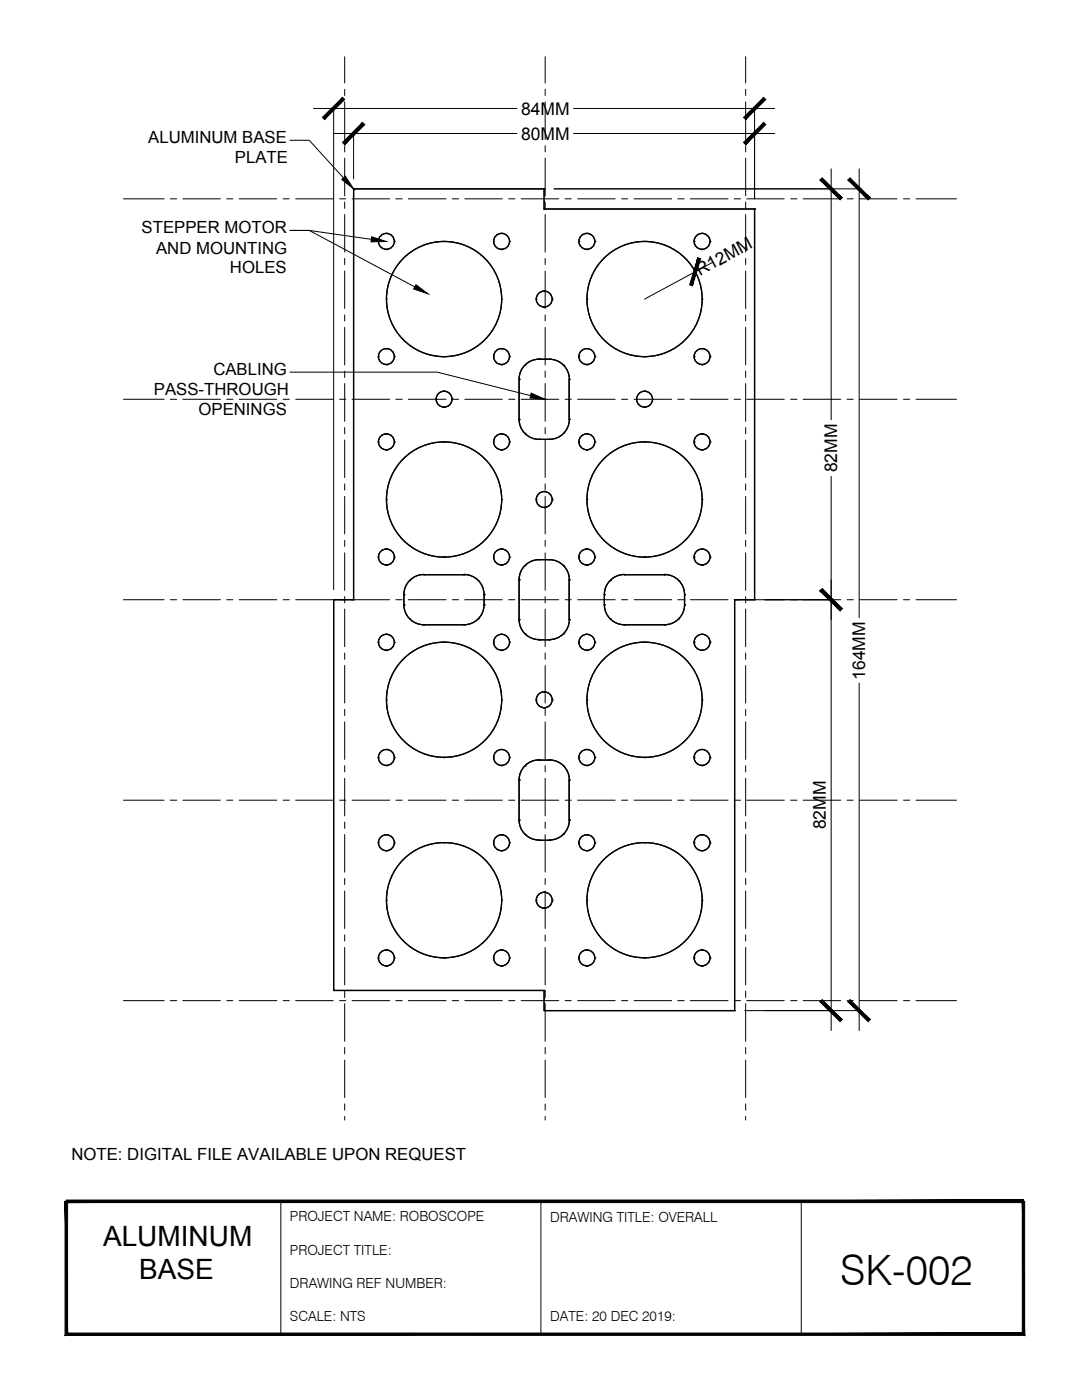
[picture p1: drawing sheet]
<svg xmlns="http://www.w3.org/2000/svg" width="216mm" height="279mm" viewBox="0 0 216 279" stroke-linecap="round" stroke-linejoin="round" font-family="sans-serif">
<!-- layer: Interactive Table (Rev 4 191218)|A-ANNO-CNTR -->
<g fill="none" stroke="#000" stroke-width=".2">
<path d="M68.8 11.3v5.3M68.8 17.8v1.3M108.8 11.3v5.3M108.8 17.8v1.3M148.8 11.3v5.3M148.8 17.8v1.3M24.6 39.7h8.2M34 39.7h1.2M36.5 39.7h7.5M45.2 39.7h1.3M47.7 39.7h7.5M56.5 39.7h1.2"/>
<path d="M59 39.7h7.5M67.8 39.7h1.2M68.8 20.3v7.5M68.8 29.1v1.2M68.8 31.6v7.5M70.3 39.7h7.5M79 39.7h1.2M81.5 39.7h7.5M90.2 39.7h1.3M92.7 39.7h7.5M101.5 39.7h1.2M104 39.7h7.5"/>
<path d="M108.8 20.3v7.5M108.8 29.1v1.2M108.8 31.6v7.5M112.8 39.7h1.2M115.3 39.7h7.5M124 39.7h1.3M126.5 39.7h7.5M135.2 39.7h1.3M137.7 39.7h7.6M146.5 39.7h1.3M148.8 20.3v7.5M148.8 29.1v1.2"/>
<path d="M148.8 31.6v7.5M149 39.7h7.5M157.8 39.7h1.2M160.3 39.7h7.5M169 39.7h1.3M171.5 39.7h7.5M180.3 39.7h1.2M182.8 39.7h8.1M68.8 40.3v1.3M68.8 42.8v7.5M68.8 51.6v1.2M68.8 54.1v7.5"/>
<path d="M108.8 40.3v1.3M108.8 42.8v7.5M108.8 51.6v1.2M108.8 54.1v7.5M148.8 40.3v1.3M148.8 42.8v7.5M148.8 51.6v1.2M148.8 54.1v7.5M24.6 79.7h8.2M34 79.7h1.2M36.5 79.7h7.5M45.2 79.7h1.3"/>
<path d="M47.7 79.7h7.5M56.5 79.7h1.2M59 79.7h7.5M67.8 79.7h1.2M68.8 62.8v1.3M68.8 65.3v7.5M68.8 74.1v1.2M68.8 76.6v7.5M70.3 79.7h7.5M79 79.7h1.2M81.5 79.7h7.5M90.2 79.7h1.3"/>
<path d="M92.7 79.7h7.5M101.5 79.7h1.2M104 79.7h7.5M108.8 62.8v1.3M108.8 65.3v7.5M108.8 74.1v1.2M108.8 76.6v7.5M112.8 79.7h1.2M115.3 79.7h7.5M124 79.7h1.3M126.5 79.7h7.5M135.2 79.7h1.3"/>
<path d="M137.7 79.7h7.6M146.5 79.7h1.3M148.8 62.8v1.3M148.8 65.3v7.5M148.8 74.1v1.2M148.8 76.6v7.5M149 79.7h7.5M157.8 79.7h1.2M160.3 79.7h7.5M169 79.7h1.3M171.5 79.7h7.5M180.3 79.7h1.2"/>
<path d="M182.8 79.7h8.1M68.8 85.3v1.3M68.8 87.8v7.5M68.8 96.6v1.2M68.8 99.1v7.5M108.8 85.3v1.3M108.8 87.8v7.5M108.8 96.6v1.2M108.8 99.1v7.5M148.8 85.3v1.3M148.8 87.8v7.5M148.8 96.6v1.2"/>
<path d="M148.8 99.1v7.5M24.6 119.7h8.2M34 119.7h1.2M36.5 119.7h7.5M45.2 119.7h1.3M47.7 119.7h7.5M56.5 119.7h1.2M59 119.7h7.5M67.8 119.7h1.2M68.8 107.8v1.3M68.8 110.3v7.5M68.8 119.1v1.2"/>
<path d="M70.3 119.7h7.5M79 119.7h1.2M81.5 119.7h7.5M90.2 119.7h1.3M92.7 119.7h7.5M101.5 119.7h1.2M104 119.7h7.5M108.8 107.8v1.3M108.8 110.3v7.5M108.8 119.1v1.2M112.8 119.7h1.2M115.3 119.7h7.5"/>
<path d="M124 119.7h1.3M126.5 119.7h7.5M135.2 119.7h1.3M137.7 119.7h7.6M146.5 119.7h1.3M148.8 107.8v1.3M148.8 110.3v7.5M148.8 119.1v1.2M149 119.7h7.5M157.8 119.7h1.2M160.3 119.7h7.5M169 119.7h1.3"/>
<path d="M171.5 119.7h7.5M180.3 119.7h1.2M182.8 119.7h8.1M68.8 121.6v7.4M68.8 130.3v1.3M68.8 132.8v7.5M108.8 121.6v7.4M108.8 130.3v1.3M108.8 132.8v7.5M148.8 121.6v7.4M148.8 130.3v1.3M148.8 132.8v7.5"/>
<path d="M24.6 159.7h8.2M34 159.7h1.2M36.5 159.7h7.5M45.2 159.7h1.3M47.7 159.7h7.5M56.5 159.7h1.2M59 159.7h7.5M67.8 159.7h1.2M68.8 141.6v1.2M68.8 144.1v7.5M68.8 152.8v1.3M68.8 155.3v7.5"/>
<path d="M70.3 159.7h7.5M79 159.7h1.2M81.5 159.7h7.5M90.2 159.7h1.3M92.7 159.7h7.5M101.5 159.7h1.2M104 159.7h7.5M108.8 141.6v1.2M108.8 144.1v7.5M108.8 152.8v1.3M108.8 155.3v7.5M112.8 159.7h1.2"/>
<path d="M115.3 159.7h7.5M124 159.7h1.3M126.5 159.7h7.5M135.2 159.7h1.3M137.7 159.7h7.6M146.5 159.7h1.3M148.8 141.6v1.2M148.8 144.1v7.5M148.8 152.8v1.3M148.8 155.3v7.5M149 159.7h7.5M157.8 159.7h1.2"/>
<path d="M160.3 159.7h7.5M169 159.7h1.3M171.5 159.7h7.5M180.3 159.7h1.2M182.8 159.7h8.1M68.8 164.1v1.2M68.8 166.6v7.4M68.8 175.3v1.2M68.8 177.8v7.5M108.8 164.1v1.2M108.8 166.6v7.4M108.8 175.3v1.2"/>
<path d="M108.8 177.8v7.5M148.8 164.1v1.2M148.8 166.6v7.4M148.8 175.3v1.2M148.8 177.8v7.5M24.6 199.7h8.2M34 199.7h1.2M36.5 199.7h7.5M45.2 199.7h1.3M47.7 199.7h7.5M56.5 199.7h1.2M59 199.7h7.5"/>
<path d="M67.8 199.7h1.2M68.8 186.6v1.2M68.8 189.1v7.5M68.8 197.8v1.3M70.3 199.7h7.5M79 199.7h1.2M81.5 199.7h7.5M90.2 199.7h1.3M92.7 199.7h7.5M101.5 199.7h1.2M104 199.7h7.5M108.8 186.6v1.2"/>
<path d="M108.8 189.1v7.5M108.8 197.8v1.3M112.8 199.7h1.2M115.3 199.7h7.5M124 199.7h1.3M126.5 199.7h7.5M135.2 199.7h1.3M137.7 199.7h7.6M146.5 199.7h1.3M148.8 186.6v1.2M148.8 189.1v7.5M148.8 197.8v1.3"/>
<path d="M149 199.7h7.5M157.8 199.7h1.2M160.3 199.7h7.5M169 199.7h1.3M171.5 199.7h7.5M180.3 199.7h1.2M182.8 199.7h8.1M68.8 200.3v7.5M68.8 209.1v1.2M68.8 211.6v7.4M108.8 200.3v7.5M108.8 209.1v1.2"/>
<path d="M108.8 211.6v7.4M148.8 200.3v7.5M148.8 209.1v1.2M148.8 211.6v7.4M68.8 220.3v1.2M68.8 222.8v.7M108.8 220.3v1.2M108.8 222.8v.7M148.8 220.3v1.2M148.8 222.8v.7"/>
</g>
<!-- layer: Interactive Table (Rev 4 191218)|A-DETL-___2 -->
<g fill="none" stroke="#000" stroke-width=".25">
<path d="M70.6 37.7h38v4h42v78h-4v82h-38v-4h-42v-78h4zM70.6 37.7h.1M108.6 37.7h.1M75.5 48.2h.1M77.1 59.7h.1M77.1 46.6h.1M77.1 49.8h.1M78.7 48.2h.1M88.6 48.2h.1M98.5 48.2h.1M100.1 59.7h.1M100.1 46.6h.1"/>
<path d="M100.1 49.8h.1M101.7 48.2h.1M107 59.7h.1M108.6 58.1h.1M108.6 41.7h.1M110.2 59.7h.1M115.5 48.2h.1M117.1 46.6h.1M117.1 49.8h.1M117.1 59.7h.1M118.7 48.2h.1M128.6 48.2h.1"/>
<path d="M138.5 48.2h.1M140.1 46.6h.1M140.1 49.8h.1M140.1 59.7h.1M141.7 48.2h.1M150.6 41.7h.1M75.5 71.2h.1M77.1 69.6h.1M77.1 72.8h.1M78.7 71.2h.1M87 79.7h.1M88.6 71.2h.1"/>
<path d="M88.6 78.1h.1M90.2 79.7h.1M98.5 71.2h.1M100.1 69.6h.1M100.1 72.8h.1M101.7 71.2h.1M103.6 75.7h.1M103.6 75.7v8M104.8 72.9h.1M107.6 71.7h.1M107.6 71.7h2M107.6 71.7a4 4 0 0 0-4 4"/>
<path d="M108.6 61.3h.1M109.6 71.7h.1M109.6 71.7a4 4 0 0 1 4 4M112.4 72.9h.1M113.6 75.7h.1M113.6 75.7v8M115.5 71.2h.1M117.1 69.6h.1M117.1 72.8h.1M118.7 71.2h.1M127 79.7h.1M128.6 78.1h.1"/>
<path d="M128.6 71.2h.1M130.2 79.7h.1M138.5 71.2h.1M140.1 69.6h.1M140.1 72.8h.1M141.7 71.2h.1M75.5 88.2h.1M77.1 86.6h.1M77.1 89.8h.1M77.1 99.7h.1M78.7 88.2h.1M88.6 88.2h.1"/>
<path d="M88.6 81.3h.1M98.5 88.2h.1M100.1 86.6h.1M100.1 89.8h.1M100.1 99.7h.1M101.7 88.2h.1M103.6 83.7h.1M103.6 83.7a4 4 0 0 0 4 4M104.8 86.5h.1M107 99.7h.1M107.6 87.7h.1M107.6 87.7h2"/>
<path d="M108.6 98.1h.1M109.6 87.7h.1M110.2 99.7h.1M112.4 86.5h.1M113.6 83.7h.1M113.6 83.7a4 4 0 0 1-4 4M115.5 88.2h.1M117.1 99.7h.1M117.1 86.6h.1M117.1 89.8h.1M118.7 88.2h.1M128.6 81.3h.1"/>
<path d="M128.6 88.2h.1M138.5 88.2h.1M140.1 99.7h.1M140.1 86.6h.1M140.1 89.8h.1M141.7 88.2h.1M66.6 119.7h.1M70.6 119.7h.1M75.5 111.2h.1M77.1 109.6h.1M77.1 112.8h.1M78.7 111.2h.1"/>
<path d="M80.6 118.7h.1M80.6 118.7v2M81.7 115.9h.1M84.6 114.7h.1M84.6 114.7h8M84.6 114.7a4 4 0 0 0-4 4M88.6 111.2h.1M92.6 114.7h.1M92.6 114.7a4 4 0 0 1 4 4M95.4 115.9h.1M96.6 118.7h.1M96.6 118.7v2"/>
<path d="M98.5 111.2h.1M100.1 109.6h.1M100.1 112.8h.1M101.7 111.2h.1M103.6 115.7h.1M103.6 115.7v8M104.8 112.9h.1M107.6 111.7h.1M107.6 111.7h2M107.6 111.7a4 4 0 0 0-4 4M108.6 101.3h.1M109.6 111.7h.1"/>
<path d="M109.6 111.7a4 4 0 0 1 4 4M112.4 112.9h.1M113.6 115.7h.1M113.6 115.7v8M115.5 111.2h.1M117.1 109.6h.1M117.1 112.8h.1M118.7 111.2h.1M120.6 118.7h.1M120.6 118.7v2M121.7 115.9h.1M124.6 114.7h.1"/>
<path d="M124.6 114.7h8M124.6 114.7a4 4 0 0 0-4 4M128.6 111.2h.1M132.6 114.7h.1M132.6 114.7a4 4 0 0 1 4 4M135.4 115.9h.1M136.6 118.7h.1M136.6 118.7v2M138.5 111.2h.1M140.1 109.6h.1M140.1 112.8h.1M141.7 111.2h.1"/>
<path d="M146.6 119.7h.1M150.6 119.7h.1M75.5 128.2h.1M77.1 139.7h.1M77.1 126.6h.1M77.1 129.8h.1M78.7 128.2h.1M80.6 120.7h.1M80.6 120.7a4 4 0 0 0 4 4M81.7 123.5h.1M84.6 124.7h.1M84.6 124.7h8"/>
<path d="M88.6 128.2h.1M92.6 124.7h.1M95.4 123.5h.1M96.6 120.7a4 4 0 0 1-4 4M96.6 120.7h.1M98.5 128.2h.1M100.1 139.7h.1M100.1 126.6h.1M100.1 129.8h.1M101.7 128.2h.1M103.6 123.7h.1M103.6 123.6a4 4 0 0 0 4 4"/>
<path d="M104.8 126.5h.1M107 139.7h.1M107.6 127.7h.1M107.6 127.7h2M108.6 138.1h.1M109.6 127.7h.1M110.2 139.7h.1M112.4 126.5h.1M113.6 123.7h.1M113.6 123.6a4 4 0 0 1-4 4M115.5 128.2h.1M117.1 126.6h.1"/>
<path d="M117.1 129.8h.1M117.1 139.7h.1M118.7 128.2h.1M120.6 120.7h.1M120.6 120.7a4 4 0 0 0 4 4M121.7 123.5h.1M124.6 124.7h.1M124.6 124.7h8M128.6 128.2h.1M132.6 124.7h.1M135.4 123.5h.1M136.6 120.7a4 4 0 0 1-4 4"/>
<path d="M136.6 120.7h.1M138.5 128.2h.1M140.1 126.6h.1M140.1 129.8h.1M140.1 139.7h.1M141.7 128.2h.1M75.5 151.2h.1M77.1 149.6h.1M77.1 152.8h.1M78.7 151.2h.1M88.6 151.2h.1M98.5 151.2h.1"/>
<path d="M100.1 149.6h.1M100.1 152.8h.1M101.7 151.2h.1M103.6 155.7h.1M103.6 155.7v8M104.8 152.9h.1M107.6 151.7h.1M107.6 151.7h2M107.6 151.7a4 4 0 0 0-4 4M108.6 141.3h.1M109.6 151.7h.1M109.6 151.7a4 4 0 0 1 4 4"/>
<path d="M112.4 152.9h.1M113.6 155.7h.1M113.6 155.7v8M115.5 151.2h.1M117.1 149.6h.1M117.1 152.8h.1M118.7 151.2h.1M128.6 151.2h.1M138.5 151.2h.1M140.1 149.6h.1M140.1 152.8h.1M141.7 151.2h.1"/>
<path d="M75.5 168.2h.1M77.1 179.7h.1M77.1 166.6h.1M77.1 169.8h.1M78.7 168.2h.1M88.6 168.2h.1M98.5 168.2h.1M100.1 179.7h.1M100.1 166.6h.1M100.1 169.8h.1M101.7 168.2h.1M103.6 163.7h.1"/>
<path d="M103.6 163.7a4 4 0 0 0 4 4M104.8 166.5h.1M107 179.7h.1M107.6 167.7h.1M107.6 167.7h2M108.6 178.1h.1M109.6 167.7h.1M110.2 179.7h.1M112.4 166.5h.1M113.6 163.7h.1M113.6 163.7a4 4 0 0 1-4 4M115.5 168.2h.1"/>
<path d="M117.1 166.6h.1M117.1 169.8h.1M117.1 179.7h.1M118.7 168.2h.1M128.6 168.2h.1M138.5 168.2h.1M140.1 166.6h.1M140.1 169.8h.1M140.1 179.7h.1M141.7 168.2h.1M66.6 197.7h.1M75.5 191.2h.1"/>
<path d="M77.1 189.6h.1M77.1 192.8h.1M78.7 191.2h.1M88.6 191.2h.1M98.5 191.2h.1M100.1 189.6h.1M100.1 192.8h.1M101.7 191.2h.1M108.6 181.3h.1M108.6 197.7h.1M115.5 191.2h.1M117.1 189.6h.1"/>
<path d="M117.1 192.8h.1M118.7 191.2h.1M128.6 191.2h.1M138.5 191.2h.1M140.1 189.6h.1M140.1 192.8h.1M141.7 191.2h.1M108.6 201.7h.1M146.6 201.7h.1"/>
<circle cx="77.1" cy="48.2" r="1.59"/>
<circle cx="88.6" cy="59.7" r="11.5"/>
<circle cx="100.1" cy="48.2" r="1.59"/>
<circle cx="108.6" cy="59.7" r="1.59"/>
<circle cx="117.1" cy="48.2" r="1.59"/>
<circle cx="128.6" cy="59.7" r="11.5"/>
<circle cx="140.1" cy="48.2" r="1.59"/>
<circle cx="77.1" cy="71.2" r="1.59"/>
<circle cx="88.6" cy="79.7" r="1.59"/>
<circle cx="100.1" cy="71.2" r="1.59"/>
<circle cx="117.1" cy="71.2" r="1.59"/>
<circle cx="128.6" cy="79.7" r="1.59"/>
<circle cx="140.1" cy="71.2" r="1.59"/>
<circle cx="77.1" cy="88.2" r="1.59"/>
<circle cx="88.6" cy="99.7" r="11.5"/>
<circle cx="100.1" cy="88.2" r="1.59"/>
<circle cx="108.6" cy="99.7" r="1.59"/>
<circle cx="117.1" cy="88.2" r="1.59"/>
<circle cx="128.6" cy="99.7" r="11.5"/>
<circle cx="140.1" cy="88.2" r="1.59"/>
<circle cx="77.1" cy="111.2" r="1.59"/>
<circle cx="100.1" cy="111.2" r="1.59"/>
<circle cx="117.1" cy="111.2" r="1.59"/>
<circle cx="140.1" cy="111.2" r="1.59"/>
<circle cx="77.1" cy="128.2" r="1.59"/>
<circle cx="88.6" cy="139.7" r="11.5"/>
<circle cx="88.6" cy="139.6" r="11.5"/>
<circle cx="100.1" cy="128.2" r="1.59"/>
<circle cx="108.6" cy="139.7" r="1.59"/>
<circle cx="117.1" cy="128.2" r="1.59"/>
<circle cx="128.6" cy="139.7" r="11.5"/>
<circle cx="128.6" cy="139.6" r="11.5"/>
<circle cx="140.1" cy="128.2" r="1.59"/>
<circle cx="77.1" cy="151.2" r="1.59"/>
<circle cx="100.1" cy="151.2" r="1.59"/>
<circle cx="117.1" cy="151.2" r="1.59"/>
<circle cx="140.1" cy="151.2" r="1.59"/>
<circle cx="77.1" cy="168.2" r="1.59"/>
<circle cx="88.6" cy="179.7" r="11.5"/>
<circle cx="100.1" cy="168.2" r="1.59"/>
<circle cx="108.6" cy="179.7" r="1.59"/>
<circle cx="117.1" cy="168.2" r="1.59"/>
<circle cx="128.6" cy="179.7" r="11.5"/>
<circle cx="140.1" cy="168.2" r="1.59"/>
<circle cx="77.1" cy="191.2" r="1.59"/>
<circle cx="100.1" cy="191.2" r="1.59"/>
<circle cx="117.1" cy="191.2" r="1.59"/>
<circle cx="140.1" cy="191.2" r="1.59"/>
</g>
<!-- layer: A-ANNO-SCAL-___1 -->
<g fill="none" stroke="#000" stroke-width=".2">
<path d="M62.6 21.6h40.6M66.6 21.4v96.3M66.6 26.6h36.6M70.6 26.5v9.2M110.6 37.7h61M114.5 21.6h40.1M114.5 26.6h40.1M150.6 21.4v18.3M165.8 33.7v50.1M171.4 33.7v89.6M142.2 52.3l-13.6 7.4M165.8 95.1v110.6"/>
<path d="M152.6 119.7h13.4M171.4 136.3v69.4M148.6 201.7h23"/>
</g>
<!-- layer: 0 -->
<g fill="#000" stroke="#000" stroke-width=".2">
<path d="M68.4 19.4l-3.6 4.4 4-3.9zM64.3 23.4l4.1-4-3.6 4.4z"/>
<path d="M72.3 24.4l-3.5 4.5 4-4zM72.3 24.4l-3.5 4.5-.4-.5z"/>
<path d="M148.4 23.4l.4 .4 3.6-4.4zM152.4 19.4l.4 .5-4 3.9z"/>
<path d="M148.4 28.4l.4 .5 3.6-4.5zM152.4 24.4l.4 .5-4 4z"/>
<path d="M163.6 35.9l4 4 .4-.4zM163.6 35.9l.5-.4 3.9 4z"/>
<path d="M169.2 35.9l4 4 .4-.4zM169.2 35.9l.4-.4 4 4z"/>
<path d="M139.2 51.4l-1 5.6 1.6-5.4zM139.2 51.4l-1 5.6-.6-.1z"/>
<path d="M163.6 117.9l4.4 3.6-3.9-4zM163.6 117.9l4.4 3.6-.4 .4z"/>
<path d="M163.6 117.9l4 4 .4-.4zM163.6 117.9l.5-.4 3.9 4z"/>
<path d="M163.6 199.9l4.4 3.6-3.9-4zM163.6 199.9l4.4 3.6-.4 .4z"/>
<path d="M169.6 199.5l-.4 .4 4.4 3.6zM169.2 199.9l4.4 3.6-.4 .4z"/>
</g>
<!-- layer: A-ANNO-LEDR-___1 -->
<path d="M68.2 35.8l.7-.6 1.7 2.5zM74.2 47.3l2.9 .9-3.1 .1zM83 56.8l2.4 1.8-2.9-.9zM106 78.5l2.8 1.2-3-.3z" fill="#000" stroke="#000" stroke-width=".2"/>
<path d="M57.9 28h3.8l6.8 7.5M74.1 47.8l-12.4-1.8h-3.8h3.8l21 11.2M57.9 74.3h29.3l18.7 4.7" fill="none" stroke="#000" stroke-width=".2"/>
<!-- layer: A-BORDER -->
<g fill="#000" stroke="#000" stroke-width=".2">
<path d="M13.2 239.5v.5l191-.5zM13.2 240l191-.5v.5z"/>
<path d="M13 239.7l.5 26.3v-26.3zM13 239.7l.5 26.3-.5 .5zM13 266.5l191-.5h-190.5zM13 266.5l191-.5 .5 .5zM204 239.7v26.3l.5 .5zM204 239.7h.5v26.8z"/>
</g>
<path d="M56 239.7v26.5M107.9 239.7v26.5M159.9 239.7v26.5" fill="none" stroke="#000" stroke-width=".2"/>
<text font-size="8.3" x="167.7" y="256.5">SK-002</text>
<g font-size="5.6">
<text x="20.6" y="248.6">ALUMINUM</text>
<text x="27.8" y="255.3">BASE</text>
</g>
<g font-size="3.5">
<text x="104" y="22.9">84MM</text>
<text x="104" y="27.9">80MM</text>
<text x="139.6" y="55.1" transform="rotate(-28 139.6 55.1)">R12MM</text>
<text x="167.1" y="94.2" transform="rotate(-90 167.1 94.2)">82MM</text>
<text x="172.7" y="135.7" transform="rotate(-90 172.7 135.7)">164MM</text>
<text x="164.8" y="165.5" transform="rotate(-90 164.8 165.5)">82MM</text>
</g>
<g font-size="3.3">
<text x="29.6" y="28.6">ALUMINUM BASE</text>
<text x="46.9" y="32.6">PLATE</text>
<text x="28.3" y="46.6">STEPPER MOTOR</text>
<text x="31.1" y="50.6">AND MOUNTING</text>
<text x="45.9" y="54.6">HOLES</text>
<text x="42.6" y="74.8">CABLING</text>
<text x="30.7" y="78.8">PASS-THROUGH</text>
<text x="39.6" y="82.9">OPENINGS</text>
<text x="14.3" y="231.6">NOTE: DIGITAL FILE AVAILABLE UPON REQUEST</text>
</g>
<g font-size="2.8">
<text x="57.9" y="243.8">PROJECT NAME: ROBOSCOPE</text>
<text x="109.8" y="243.9">DRAWING TITLE: OVERALL</text>
<text x="57.9" y="250.4">PROJECT TITLE:</text>
<text x="57.9" y="257">DRAWING REF NUMBER:</text>
<text x="57.9" y="263.7">SCALE: NTS</text>
<text x="109.8" y="263.7">DATE: 20 DEC 2019:</text>
</g>
</svg>
